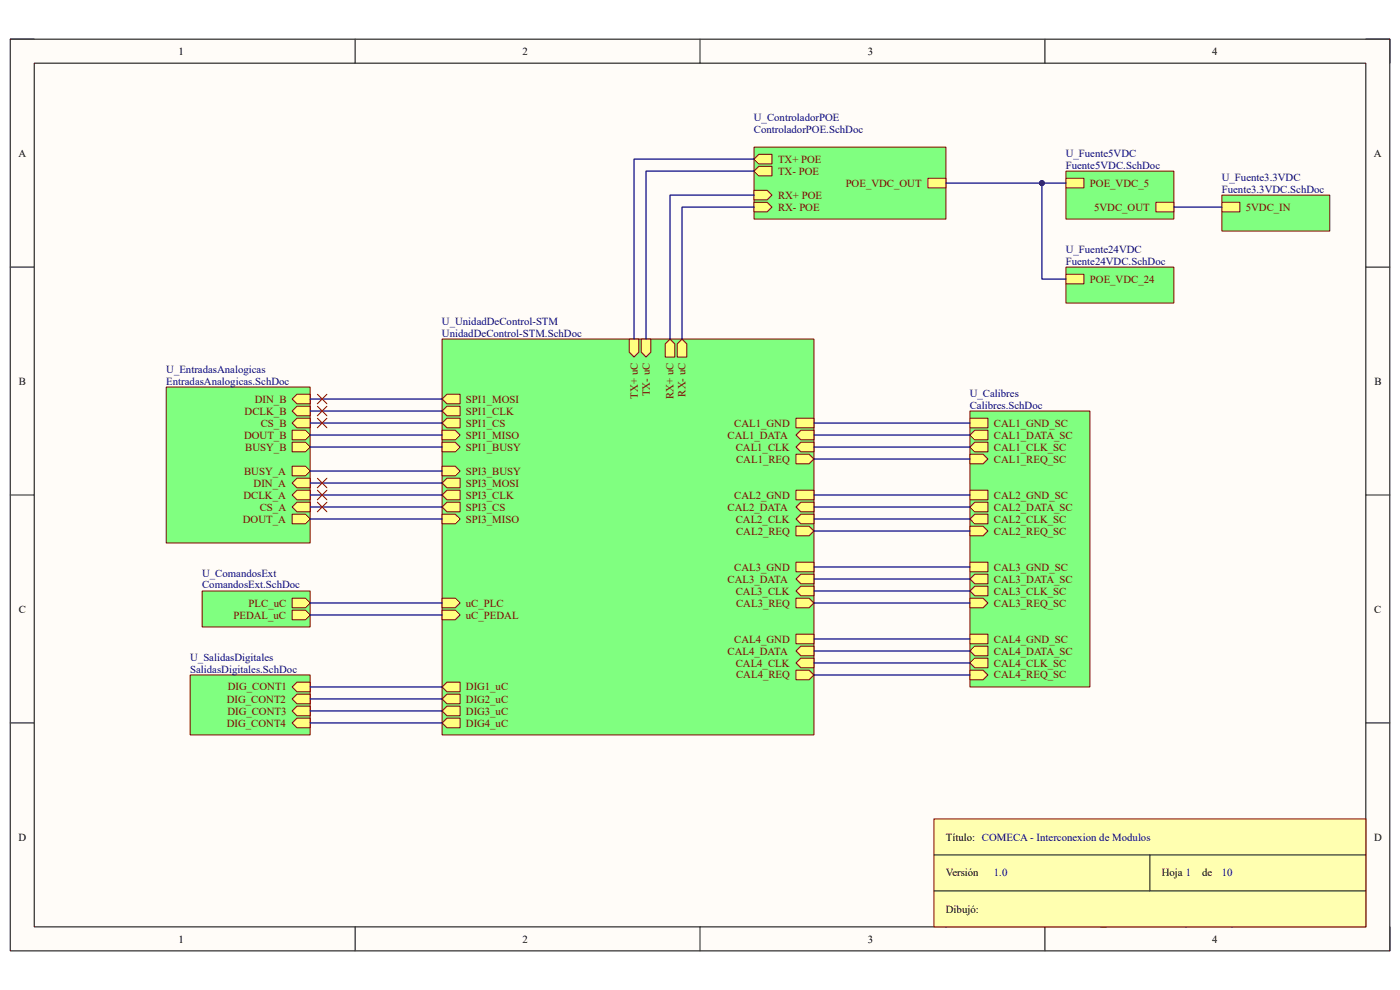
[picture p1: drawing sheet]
<svg xmlns="http://www.w3.org/2000/svg" width="297mm" height="210mm" viewBox="0 0 297 210" stroke-linecap="round" stroke-linejoin="round" font-family="sans-serif">
<path d="M2.2 8.3h292.7v193.4h-292.7z" fill-rule="evenodd" fill="#fffcf8"/>
<path d="M2.2 8.3h292.7v193.4h-292.7z" fill="none" stroke="#000" stroke-width=".21"/>
<path d="M7.3 13.4h282.5v183.2h-282.5z" fill-rule="evenodd" fill="#fffcf8"/>
<g fill="none" stroke="#000" stroke-width=".21">
<path d="M2.2 8.3h5.1M7.3 13.4h282.5v183.2h-282.5zM75.3 8.3v5.1M148.5 8.3v5.1M221.7 8.3v5.1M289.8 8.3h5.1v5.1M2.2 56.7h5.1M289.8 56.7h5.1M2.2 105h5.1M289.8 105h5.1M2.2 153.4h5.1M289.8 153.4h5.1"/>
<path d="M289.8 176.3h-89.1v20.3M75.3 196.6v5.1M148.5 196.6v5.1M200.7 183.9h89.1M200.7 191.5h89.1M200.7 194.1h89.1M213.4 183.9v7.6M221.7 196.6v5.1M251.6 191.5v5.1M264.3 183.9v7.6M294.9 196.6v5.1"/>
</g>
<path d="M198.1 173.7h91.7v22.9h-91.7z" fill-rule="evenodd" fill="#ffffb0"/>
<path d="M198.1 173.7h91.7v22.9h-91.7z" fill="none" stroke="#800000" stroke-width=".21"/>
<path d="M198.1 181.4h91.7M198.1 189h91.7M243.9 181.4v7.6" fill="none" stroke="#000" stroke-width=".21"/>
<path d="M160 31.2h40.7v15.3h-40.7z" fill-rule="evenodd" fill="#80ff80"/>
<path d="M160 31.2h40.7v15.3h-40.7z" fill="none" stroke="#800000" stroke-width=".21"/>
<path d="M196.9 37.8h3.8v2.1h-3.8z" fill-rule="evenodd" fill="#ffff80"/>
<path d="M196.9 37.8h3.8v2.1h-3.8z" fill="none" stroke="#800000" stroke-width=".21"/>
<path d="M161 32.7h2.8v2.1h-2.8l-1-1z" fill-rule="evenodd" fill="#ffff80"/>
<path d="M161 32.7h2.8v2.1h-2.8l-1-1z" fill="none" stroke="#800000" stroke-width=".21"/>
<path d="M161 35.3h2.8v2h-2.8l-1-1z" fill-rule="evenodd" fill="#ffff80"/>
<path d="M161 35.3h2.8v2h-2.8l-1-1z" fill="none" stroke="#800000" stroke-width=".21"/>
<path d="M160 40.4h2.8l1 1-1 1h-2.8z" fill-rule="evenodd" fill="#ffff80"/>
<path d="M160 40.4h2.8l1 1-1 1h-2.8z" fill="none" stroke="#800000" stroke-width=".21"/>
<path d="M160 42.9h2.8l1 1-1 1h-2.8z" fill-rule="evenodd" fill="#ffff80"/>
<path d="M160 42.9h2.8l1 1-1 1h-2.8z" fill="none" stroke="#800000" stroke-width=".21"/>
<path d="M226.1 36.3h22.9v10.2h-22.9z" fill-rule="evenodd" fill="#80ff80"/>
<path d="M226.1 36.3h22.9v10.2h-22.9z" fill="none" stroke="#800000" stroke-width=".21"/>
<path d="M226.1 37.8h3.9v2.1h-3.9z" fill-rule="evenodd" fill="#ffff80"/>
<path d="M226.1 37.8h3.9v2.1h-3.9z" fill="none" stroke="#800000" stroke-width=".21"/>
<path d="M245.2 42.9h3.8v2h-3.8z" fill-rule="evenodd" fill="#ffff80"/>
<path d="M245.2 42.9h3.8v2h-3.8z" fill="none" stroke="#800000" stroke-width=".21"/>
<path d="M226.1 56.7h22.9v7.6h-22.9z" fill-rule="evenodd" fill="#80ff80"/>
<path d="M226.1 56.7h22.9v7.6h-22.9z" fill="none" stroke="#800000" stroke-width=".21"/>
<path d="M226.1 58.2h3.9v2h-3.9z" fill-rule="evenodd" fill="#ffff80"/>
<path d="M226.1 58.2h3.9v2h-3.9z" fill="none" stroke="#800000" stroke-width=".21"/>
<path d="M259.2 41.4h22.9v7.6h-22.9z" fill-rule="evenodd" fill="#80ff80"/>
<path d="M259.2 41.4h22.9v7.6h-22.9z" fill="none" stroke="#800000" stroke-width=".21"/>
<path d="M259.2 42.9h3.8v2h-3.8z" fill-rule="evenodd" fill="#ffff80"/>
<path d="M259.2 42.9h3.8v2h-3.8z" fill="none" stroke="#800000" stroke-width=".21"/>
<path d="M42.9 125.4h22.9v7.6h-22.9z" fill-rule="evenodd" fill="#80ff80"/>
<path d="M42.9 125.4h22.9v7.6h-22.9z" fill="none" stroke="#800000" stroke-width=".21"/>
<path d="M62 126.9h2.8l1 1-1 1h-2.8z" fill-rule="evenodd" fill="#ffff80"/>
<path d="M62 126.9h2.8l1 1-1 1h-2.8z" fill="none" stroke="#800000" stroke-width=".21"/>
<path d="M62 129.4h2.8l1 1.1-1 1h-2.8z" fill-rule="evenodd" fill="#ffff80"/>
<path d="M62 129.4h2.8l1 1.1-1 1h-2.8z" fill="none" stroke="#800000" stroke-width=".21"/>
<path d="M205.8 87.2h25.4v58.5h-25.4z" fill-rule="evenodd" fill="#80ff80"/>
<path d="M205.8 87.2h25.4v58.5h-25.4z" fill="none" stroke="#800000" stroke-width=".21"/>
<path d="M205.8 88.7h3.8v2.1h-3.8z" fill-rule="evenodd" fill="#ffff80"/>
<path d="M205.8 88.7h3.8v2.1h-3.8z" fill="none" stroke="#800000" stroke-width=".21"/>
<path d="M205.8 92.3l1-1h2.8v2h-2.8z" fill-rule="evenodd" fill="#ffff80"/>
<path d="M205.8 92.3l1-1h2.8v2h-2.8z" fill="none" stroke="#800000" stroke-width=".21"/>
<path d="M206.8 93.8h2.8v2.1h-2.8l-1-1.1z" fill-rule="evenodd" fill="#ffff80"/>
<path d="M206.8 93.8h2.8v2.1h-2.8l-1-1.1z" fill="none" stroke="#800000" stroke-width=".21"/>
<path d="M205.8 96.4h2.8l1 1-1 1h-2.8z" fill-rule="evenodd" fill="#ffff80"/>
<path d="M205.8 96.4h2.8l1 1-1 1h-2.8z" fill="none" stroke="#800000" stroke-width=".21"/>
<path d="M205.8 104h3.8v2h-3.8z" fill-rule="evenodd" fill="#ffff80"/>
<path d="M205.8 104h3.8v2h-3.8z" fill="none" stroke="#800000" stroke-width=".21"/>
<path d="M205.8 111.6h2.8l1 1-1 1.1h-2.8z" fill-rule="evenodd" fill="#ffff80"/>
<path d="M205.8 111.6h2.8l1 1-1 1.1h-2.8z" fill="none" stroke="#800000" stroke-width=".21"/>
<path d="M205.8 110.1l1-1h2.8v2h-2.8z" fill-rule="evenodd" fill="#ffff80"/>
<path d="M205.8 110.1l1-1h2.8v2h-2.8z" fill="none" stroke="#800000" stroke-width=".21"/>
<path d="M205.8 107.6l1-1.1h2.8v2.1h-2.8z" fill-rule="evenodd" fill="#ffff80"/>
<path d="M205.8 107.6l1-1.1h2.8v2.1h-2.8z" fill="none" stroke="#800000" stroke-width=".21"/>
<path d="M205.8 134.5h3.8v2.1h-3.8z" fill-rule="evenodd" fill="#ffff80"/>
<path d="M205.8 134.5h3.8v2.1h-3.8z" fill="none" stroke="#800000" stroke-width=".21"/>
<path d="M206.8 137.1h2.8v2h-2.8l-1-1z" fill-rule="evenodd" fill="#ffff80"/>
<path d="M206.8 137.1h2.8v2h-2.8l-1-1z" fill="none" stroke="#800000" stroke-width=".21"/>
<path d="M205.8 140.6l1-1h2.8v2.1h-2.8z" fill-rule="evenodd" fill="#ffff80"/>
<path d="M205.8 140.6l1-1h2.8v2.1h-2.8z" fill="none" stroke="#800000" stroke-width=".21"/>
<path d="M205.8 142.2h2.8l1 1-1 1h-2.8z" fill-rule="evenodd" fill="#ffff80"/>
<path d="M205.8 142.2h2.8l1 1-1 1h-2.8z" fill="none" stroke="#800000" stroke-width=".21"/>
<path d="M205.8 119.3h3.8v2h-3.8z" fill-rule="evenodd" fill="#ffff80"/>
<path d="M205.8 119.3h3.8v2h-3.8z" fill="none" stroke="#800000" stroke-width=".21"/>
<path d="M205.8 122.8l1-1h2.8v2h-2.8z" fill-rule="evenodd" fill="#ffff80"/>
<path d="M205.8 122.8l1-1h2.8v2h-2.8z" fill="none" stroke="#800000" stroke-width=".21"/>
<path d="M205.8 125.4l1-1h2.8v2h-2.8z" fill-rule="evenodd" fill="#ffff80"/>
<path d="M205.8 125.4l1-1h2.8v2h-2.8z" fill="none" stroke="#800000" stroke-width=".21"/>
<path d="M205.8 126.9h2.8l1 1-1 1h-2.8z" fill-rule="evenodd" fill="#ffff80"/>
<path d="M205.8 126.9h2.8l1 1-1 1h-2.8z" fill="none" stroke="#800000" stroke-width=".21"/>
<path d="M35.3 82.1h30.5v33.1h-30.5z" fill-rule="evenodd" fill="#80ff80"/>
<path d="M35.3 82.1h30.5v33.1h-30.5z" fill="none" stroke="#800000" stroke-width=".21"/>
<path d="M62 109.1h2.8l1 1-1 1h-2.8z" fill-rule="evenodd" fill="#ffff80"/>
<path d="M62 109.1h2.8l1 1-1 1h-2.8z" fill="none" stroke="#800000" stroke-width=".21"/>
<path d="M62 105l1-1h2.8v2h-2.8z" fill-rule="evenodd" fill="#ffff80"/>
<path d="M62 105l1-1h2.8v2h-2.8z" fill="none" stroke="#800000" stroke-width=".21"/>
<path d="M62 107.6l1-1.1h2.8v2.1h-2.8z" fill-rule="evenodd" fill="#ffff80"/>
<path d="M62 107.6l1-1.1h2.8v2.1h-2.8z" fill="none" stroke="#800000" stroke-width=".21"/>
<path d="M62 102.5l1-1.1h2.8v2.1h-2.8z" fill-rule="evenodd" fill="#ffff80"/>
<path d="M62 102.5l1-1.1h2.8v2.1h-2.8z" fill="none" stroke="#800000" stroke-width=".21"/>
<path d="M62 91.3h2.8l1 1-1 1h-2.8z" fill-rule="evenodd" fill="#ffff80"/>
<path d="M62 91.3h2.8l1 1-1 1h-2.8z" fill="none" stroke="#800000" stroke-width=".21"/>
<path d="M62 89.7l1-1h2.8v2.1h-2.8z" fill-rule="evenodd" fill="#ffff80"/>
<path d="M62 89.7l1-1h2.8v2.1h-2.8z" fill="none" stroke="#800000" stroke-width=".21"/>
<path d="M62 87.2l1-1h2.8v2h-2.8z" fill-rule="evenodd" fill="#ffff80"/>
<path d="M62 87.2l1-1h2.8v2h-2.8z" fill="none" stroke="#800000" stroke-width=".21"/>
<path d="M62 84.6l1-1h2.8v2.1h-2.8z" fill-rule="evenodd" fill="#ffff80"/>
<path d="M62 84.6l1-1h2.8v2.1h-2.8z" fill="none" stroke="#800000" stroke-width=".21"/>
<path d="M62 98.9h2.8l1 1-1 1h-2.8z" fill-rule="evenodd" fill="#ffff80"/>
<path d="M62 98.9h2.8l1 1-1 1h-2.8z" fill="none" stroke="#800000" stroke-width=".21"/>
<path d="M62 93.8h2.8l1 1-1 1h-2.8z" fill-rule="evenodd" fill="#ffff80"/>
<path d="M62 93.8h2.8l1 1-1 1h-2.8z" fill="none" stroke="#800000" stroke-width=".21"/>
<path d="M93.8 71.9h78.9v84h-78.9z" fill-rule="evenodd" fill="#80ff80"/>
<path d="M93.8 71.9h78.9v84h-78.9z" fill="none" stroke="#800000" stroke-width=".21"/>
<path d="M136 71.9h2.1v2.8l-1 1-1.1-1z" fill-rule="evenodd" fill="#ffff80"/>
<path d="M136 71.9h2.1v2.8l-1 1-1.1-1z" fill="none" stroke="#800000" stroke-width=".21"/>
<path d="M144.7 71.9l1 1v2.8h-2v-2.8z" fill-rule="evenodd" fill="#ffff80"/>
<path d="M144.7 71.9l1 1v2.8h-2v-2.8z" fill="none" stroke="#800000" stroke-width=".21"/>
<path d="M133.5 71.9h2v2.8l-1 1-1-1z" fill-rule="evenodd" fill="#ffff80"/>
<path d="M133.5 71.9h2v2.8l-1 1-1-1z" fill="none" stroke="#800000" stroke-width=".21"/>
<path d="M142.1 71.9l1.1 1v2.8h-2.1v-2.8z" fill-rule="evenodd" fill="#ffff80"/>
<path d="M142.1 71.9l1.1 1v2.8h-2.1v-2.8z" fill="none" stroke="#800000" stroke-width=".21"/>
<path d="M93.8 87.2l1-1h2.8v2h-2.8z" fill-rule="evenodd" fill="#ffff80"/>
<path d="M93.8 87.2l1-1h2.8v2h-2.8z" fill="none" stroke="#800000" stroke-width=".21"/>
<path d="M93.8 84.7l1-1.1h2.8v2.1h-2.8z" fill-rule="evenodd" fill="#ffff80"/>
<path d="M93.8 84.7l1-1.1h2.8v2.1h-2.8z" fill="none" stroke="#800000" stroke-width=".21"/>
<path d="M93.8 91.3h2.8l1 1-1 1h-2.8z" fill-rule="evenodd" fill="#ffff80"/>
<path d="M93.8 91.3h2.8l1 1-1 1h-2.8z" fill="none" stroke="#800000" stroke-width=".21"/>
<path d="M93.8 89.7l1-1h2.8v2.1h-2.8z" fill-rule="evenodd" fill="#ffff80"/>
<path d="M93.8 89.7l1-1h2.8v2.1h-2.8z" fill="none" stroke="#800000" stroke-width=".21"/>
<path d="M93.8 107.6l1-1.1h2.8v2.1h-2.8z" fill-rule="evenodd" fill="#ffff80"/>
<path d="M93.8 107.6l1-1.1h2.8v2.1h-2.8z" fill="none" stroke="#800000" stroke-width=".21"/>
<path d="M93.8 109.1h2.8l1 1-1 1h-2.8z" fill-rule="evenodd" fill="#ffff80"/>
<path d="M93.8 109.1h2.8l1 1-1 1h-2.8z" fill="none" stroke="#800000" stroke-width=".21"/>
<path d="M93.8 102.5l1-1.1h2.8v2.1h-2.8z" fill-rule="evenodd" fill="#ffff80"/>
<path d="M93.8 102.5l1-1.1h2.8v2.1h-2.8z" fill="none" stroke="#800000" stroke-width=".21"/>
<path d="M93.8 105l1-1h2.8v2h-2.8z" fill-rule="evenodd" fill="#ffff80"/>
<path d="M93.8 105l1-1h2.8v2h-2.8z" fill="none" stroke="#800000" stroke-width=".21"/>
<path d="M168.9 88.7h3.8v2.1h-3.8z" fill-rule="evenodd" fill="#ffff80"/>
<path d="M168.9 88.7h3.8v2.1h-3.8z" fill="none" stroke="#800000" stroke-width=".21"/>
<path d="M169.9 91.3h2.8v2h-2.8l-1-1z" fill-rule="evenodd" fill="#ffff80"/>
<path d="M169.9 91.3h2.8v2h-2.8l-1-1z" fill="none" stroke="#800000" stroke-width=".21"/>
<path d="M169.9 93.8h2.8v2h-2.8l-1-1z" fill-rule="evenodd" fill="#ffff80"/>
<path d="M169.9 93.8h2.8v2h-2.8l-1-1z" fill="none" stroke="#800000" stroke-width=".21"/>
<path d="M168.9 96.4h2.8l1 1-1 1h-2.8z" fill-rule="evenodd" fill="#ffff80"/>
<path d="M168.9 96.4h2.8l1 1-1 1h-2.8z" fill="none" stroke="#800000" stroke-width=".21"/>
<path d="M168.9 111.6h2.8l1 1-1 1.1h-2.8z" fill-rule="evenodd" fill="#ffff80"/>
<path d="M168.9 111.6h2.8l1 1-1 1.1h-2.8z" fill="none" stroke="#800000" stroke-width=".21"/>
<path d="M168.9 110.1l1-1h2.8v2h-2.8z" fill-rule="evenodd" fill="#ffff80"/>
<path d="M168.9 110.1l1-1h2.8v2h-2.8z" fill="none" stroke="#800000" stroke-width=".21"/>
<path d="M168.9 107.6l1-1.1h2.8v2.1h-2.8z" fill-rule="evenodd" fill="#ffff80"/>
<path d="M168.9 107.6l1-1.1h2.8v2.1h-2.8z" fill="none" stroke="#800000" stroke-width=".21"/>
<path d="M168.9 104h3.8v2h-3.8z" fill-rule="evenodd" fill="#ffff80"/>
<path d="M168.9 104h3.8v2h-3.8z" fill="none" stroke="#800000" stroke-width=".21"/>
<path d="M168.9 126.9h2.8l1 1-1 1h-2.8z" fill-rule="evenodd" fill="#ffff80"/>
<path d="M168.9 126.9h2.8l1 1-1 1h-2.8z" fill="none" stroke="#800000" stroke-width=".21"/>
<path d="M168.9 125.4l1-1h2.8v2h-2.8z" fill-rule="evenodd" fill="#ffff80"/>
<path d="M168.9 125.4l1-1h2.8v2h-2.8z" fill="none" stroke="#800000" stroke-width=".21"/>
<path d="M168.9 122.8l1-1h2.8v2h-2.8z" fill-rule="evenodd" fill="#ffff80"/>
<path d="M168.9 122.8l1-1h2.8v2h-2.8z" fill="none" stroke="#800000" stroke-width=".21"/>
<path d="M168.9 119.3h3.8v2h-3.8z" fill-rule="evenodd" fill="#ffff80"/>
<path d="M168.9 119.3h3.8v2h-3.8z" fill="none" stroke="#800000" stroke-width=".21"/>
<path d="M168.9 142.2h2.8l1 1-1 1h-2.8z" fill-rule="evenodd" fill="#ffff80"/>
<path d="M168.9 142.2h2.8l1 1-1 1h-2.8z" fill="none" stroke="#800000" stroke-width=".21"/>
<path d="M169.9 139.6h2.8v2.1h-2.8l-1-1.1z" fill-rule="evenodd" fill="#ffff80"/>
<path d="M169.9 139.6h2.8v2.1h-2.8l-1-1.1z" fill="none" stroke="#800000" stroke-width=".21"/>
<path d="M169.9 137.1h2.8v2h-2.8l-1-1z" fill-rule="evenodd" fill="#ffff80"/>
<path d="M169.9 137.1h2.8v2h-2.8l-1-1z" fill="none" stroke="#800000" stroke-width=".21"/>
<path d="M168.9 134.5h3.8v2.1h-3.8z" fill-rule="evenodd" fill="#ffff80"/>
<path d="M168.9 134.5h3.8v2.1h-3.8z" fill="none" stroke="#800000" stroke-width=".21"/>
<path d="M94.8 144.7h2.8v2h-2.8l-1-1z" fill-rule="evenodd" fill="#ffff80"/>
<path d="M94.8 144.7h2.8v2h-2.8l-1-1z" fill="none" stroke="#800000" stroke-width=".21"/>
<path d="M93.8 148.3l1-1h2.8v2h-2.8z" fill-rule="evenodd" fill="#ffff80"/>
<path d="M93.8 148.3l1-1h2.8v2h-2.8z" fill="none" stroke="#800000" stroke-width=".21"/>
<path d="M93.8 150.8l1-1h2.8v2h-2.8z" fill-rule="evenodd" fill="#ffff80"/>
<path d="M93.8 150.8l1-1h2.8v2h-2.8z" fill="none" stroke="#800000" stroke-width=".21"/>
<path d="M93.8 153.4l1-1.1h2.8v2.1h-2.8z" fill-rule="evenodd" fill="#ffff80"/>
<path d="M93.8 153.4l1-1.1h2.8v2.1h-2.8z" fill="none" stroke="#800000" stroke-width=".21"/>
<path d="M93.8 126.9h2.8l1 1-1 1h-2.8z" fill-rule="evenodd" fill="#ffff80"/>
<path d="M93.8 126.9h2.8l1 1-1 1h-2.8z" fill="none" stroke="#800000" stroke-width=".21"/>
<path d="M93.8 129.4h2.8l1 1.1-1 1h-2.8z" fill-rule="evenodd" fill="#ffff80"/>
<path d="M93.8 129.4h2.8l1 1.1-1 1h-2.8z" fill="none" stroke="#800000" stroke-width=".21"/>
<path d="M93.8 98.9h2.8l1 1-1 1h-2.8z" fill-rule="evenodd" fill="#ffff80"/>
<path d="M93.8 98.9h2.8l1 1-1 1h-2.8z" fill="none" stroke="#800000" stroke-width=".21"/>
<path d="M93.8 93.8h2.8l1 1-1 1h-2.8z" fill-rule="evenodd" fill="#ffff80"/>
<path d="M93.8 93.8h2.8l1 1-1 1h-2.8z" fill="none" stroke="#800000" stroke-width=".21"/>
<path d="M40.3 143.2h25.5v12.7h-25.5z" fill-rule="evenodd" fill="#80ff80"/>
<path d="M40.3 143.2h25.5v12.7h-25.5z" fill="none" stroke="#800000" stroke-width=".21"/>
<path d="M62 145.7l1-1h2.8v2h-2.8z" fill-rule="evenodd" fill="#ffff80"/>
<path d="M62 145.7l1-1h2.8v2h-2.8z" fill="none" stroke="#800000" stroke-width=".21"/>
<path d="M62 148.3l1-1h2.8v2h-2.8z" fill-rule="evenodd" fill="#ffff80"/>
<path d="M62 148.3l1-1h2.8v2h-2.8z" fill="none" stroke="#800000" stroke-width=".21"/>
<path d="M62 150.8l1-1h2.8v2h-2.8z" fill-rule="evenodd" fill="#ffff80"/>
<path d="M62 150.8l1-1h2.8v2h-2.8z" fill="none" stroke="#800000" stroke-width=".21"/>
<path d="M62 153.4l1-1.1h2.8v2.1h-2.8z" fill-rule="evenodd" fill="#ffff80"/>
<path d="M62 153.4l1-1.1h2.8v2.1h-2.8z" fill="none" stroke="#800000" stroke-width=".21"/>
<path d="M200.7 38.8h25.4M249 43.9h10.2" fill="none" stroke="#000080" stroke-width=".25"/>
<circle cx="221" cy="38.8" r=".51" fill="#000080"/>
<circle cx="221" cy="38.8" r=".51" fill="none" stroke="#000080" stroke-width=".21"/>
<path d="M221 38.8v20.4h5.1" fill="none" stroke="#000080" stroke-width=".25"/>
<circle cx="221" cy="38.8" r=".51" fill="#000080"/>
<circle cx="221" cy="38.8" r=".51" fill="none" stroke="#000080" stroke-width=".21"/>
<g fill="none" stroke="#000080" stroke-width=".25">
<path d="M160 33.8h-25.5v38.1M160 36.3h-22.9v35.6M160 41.4h-17.9v30.5M160 43.9h-15.3v28M65.8 89.7h28M65.8 92.3h28M65.8 94.8h28M65.8 84.7h28M65.8 87.2h28M65.8 99.9h28M172.7 89.7h33.1M172.7 92.3h33.1"/>
<path d="M172.7 94.8h33.1M172.7 97.4h33.1M65.8 105h28M65.8 107.6h28M65.8 110.1h28M65.8 102.5h28M172.7 105h33.1M172.7 107.6h33.1M172.7 110.1h33.1M172.7 112.6h33.1M65.8 127.9h28M65.8 130.5h28"/>
<path d="M172.7 120.3h33.1M172.7 122.8h33.1M172.7 125.4h33.1M172.7 127.9h33.1M172.7 135.6h33.1M172.7 138.1h33.1M65.8 145.7h28M65.8 148.3h28M65.8 150.8h28M65.8 153.4h28M172.7 140.6h33.1M172.7 143.2h33.1"/>
</g>
<path d="M67.3 88.7l2.1 2.1M67.3 86.2l2.1 2M67.3 83.6l2.1 2.1M69.4 88.7l-2.1 2.1M69.4 86.2l-2.1 2M69.4 83.6l-2.1 2.1M67.3 106.5l2.1 2.1M67.3 104l2.1 2M67.3 101.4l2.1 2.1M69.4 106.5l-2.1 2.1M69.4 104l-2.1 2M69.4 101.4l-2.1 2.1" fill="none" stroke="#f00" stroke-width=".21"/>
<g font-size="2.3">
<text x="37.9" y="11.6">1</text>
<text x="110.9" y="11.6">2</text>
<text x="184.1" y="11.6">3</text>
<text x="257.2" y="11.6">4</text>
<text x="3.9" y="33.2">A</text>
<text x="291.5" y="33.2">A</text>
<text x="4" y="81.6">B</text>
<text x="291.6" y="81.6">B</text>
<text x="4" y="130">C</text>
<text x="291.5" y="130">C</text>
<text x="3.9" y="178.3">D</text>
<text x="200.7" y="178.3">Título: COMECA - Interconexion de Modulos</text>
<text x="201.9" y="178.3">Title</text>
<text x="291.5" y="178.3">D</text>
<text x="200.7" y="185.9">Versión</text>
<text x="201.9" y="185.9">Size</text>
<text x="246.5" y="185.9">Hoja 1</text>
<text x="255" y="185.9">de</text>
<text x="203.2" y="189.7">A4</text>
<text x="200.7" y="193.6">Dibujó:</text>
<text x="201.9" y="193.6">Date:</text>
<text x="201.9" y="196.1">File:</text>
<text x="213.4" y="196.1">C:\Users\..\COMECA_Main.SchDoc</text>
<text x="252.9" y="196.1">Drawn By:</text>
<text x="37.9" y="199.9">1</text>
<text x="110.9" y="199.9">2</text>
<text x="184.1" y="199.9">3</text>
<text x="257.2" y="199.9">4</text>
</g>
<g font-size="2.3" fill="#000080">
<text x="159.9" y="25.6">U_ControladorPOE</text>
<text x="159.9" y="28.2">ControladorPOE.SchDoc</text>
<text x="226.1" y="33.2">U_Fuente5VDC</text>
<text x="226.1" y="35.8">Fuente5VDC.SchDoc</text>
<text x="259.2" y="38.3">U_Fuente3.3VDC</text>
<text x="259.2" y="40.9">Fuente3.3VDC.SchDoc</text>
<text x="226.1" y="53.6">U_Fuente24VDC</text>
<text x="226.1" y="56.1">Fuente24VDC.SchDoc</text>
<text x="93.8" y="68.9">U_UnidadDeControl-STM</text>
<text x="93.8" y="71.4">UnidadDeControl-STM.SchDoc</text>
<text x="35.3" y="79">U_EntradasAnalogicas</text>
<text x="35.3" y="81.6">EntradasAnalogicas.SchDoc</text>
<text x="205.7" y="84.2">U_Calibres</text>
<text x="205.7" y="86.7">Calibres.SchDoc</text>
<text x="42.9" y="122.3">U_ComandosExt</text>
<text x="42.9" y="124.8">ComandosExt.SchDoc</text>
<text x="40.3" y="140.1">U_SalidasDigitales</text>
<text x="40.3" y="142.7">SalidasDigitales.SchDoc</text>
<text x="210.9" y="185.9">1.0</text>
<text x="259.2" y="185.9">10</text>
</g>
<g font-size="2.3" fill="#800000">
<text x="165.1" y="34.5">TX+ POE</text>
<text x="165.1" y="37">TX- POE</text>
<text x="179.4" y="39.6">POE_VDC_OUT</text>
<text x="231.2" y="39.6">POE_VDC_5</text>
<text x="165.1" y="42.2">RX+ POE</text>
<text x="165.1" y="44.7">RX- POE</text>
<text x="232.1" y="44.7">5VDC_OUT</text>
<text x="264.3" y="44.7">5VDC_IN</text>
<text x="231.2" y="59.9">POE_VDC_24</text>
<text x="51.9" y="88">DCLK_B</text>
<text x="54.1" y="85.4">DIN_B</text>
<text x="98.8" y="88">SPI1_CLK</text>
<text x="98.8" y="85.4">SPI1_MOSI</text>
<text x="135.3" y="84.5" transform="rotate(-90 135.3 84.5)">TX+ uC</text>
<text x="137.8" y="84" transform="rotate(-90 137.8 84)">TX- uC</text>
<text x="142.9" y="84.7" transform="rotate(-90 142.9 84.7)">RX+ uC</text>
<text x="145.5" y="84.2" transform="rotate(-90 145.5 84.2)">RX- uC</text>
<text x="51.8" y="93">DOUT_B</text>
<text x="52" y="95.6">BUSY_B</text>
<text x="55.3" y="90.5">CS_B</text>
<text x="98.8" y="93">SPI1_MISO</text>
<text x="98.8" y="90.5">SPI1_CS</text>
<text x="98.8" y="95.6">SPI1_BUSY</text>
<text x="154.3" y="93">CAL1_DATA</text>
<text x="155.8" y="90.5">CAL1_GND</text>
<text x="156.1" y="95.6">CAL1_CLK</text>
<text x="210.9" y="90.5">CAL1_GND_SC</text>
<text x="210.9" y="93">CAL1_DATA_SC</text>
<text x="210.9" y="95.6">CAL1_CLK_SC</text>
<text x="51.8" y="100.7">BUSY_A</text>
<text x="98.8" y="100.7">SPI3_BUSY</text>
<text x="156.2" y="98.1">CAL1_REQ</text>
<text x="210.9" y="98.1">CAL1_REQ_SC</text>
<text x="51.6" y="105.8">DCLK_A</text>
<text x="53.8" y="103.2">DIN_A</text>
<text x="98.8" y="103.2">SPI3_MOSI</text>
<text x="98.8" y="105.8">SPI3_CLK</text>
<text x="155.8" y="105.8">CAL2_GND</text>
<text x="210.9" y="105.8">CAL2_GND_SC</text>
<text x="51.5" y="110.9">DOUT_A</text>
<text x="55.1" y="108.3">CS_A</text>
<text x="98.8" y="108.3">SPI3_CS</text>
<text x="98.8" y="110.9">SPI3_MISO</text>
<text x="154.3" y="108.3">CAL2_DATA</text>
<text x="156.1" y="110.9">CAL2_CLK</text>
<text x="156.2" y="113.4">CAL2_REQ</text>
<text x="210.9" y="113.4">CAL2_REQ_SC</text>
<text x="210.9" y="110.9">CAL2_CLK_SC</text>
<text x="210.9" y="108.3">CAL2_DATA_SC</text>
<text x="154.3" y="123.6">CAL3_DATA</text>
<text x="155.8" y="121">CAL3_GND</text>
<text x="210.9" y="121">CAL3_GND_SC</text>
<text x="210.9" y="123.6">CAL3_DATA_SC</text>
<text x="49.5" y="131.2">PEDAL_uC</text>
<text x="52.7" y="128.7">PLC_uC</text>
<text x="98.8" y="128.7">uC_PLC</text>
<text x="98.8" y="131.2">uC_PEDAL</text>
<text x="156.1" y="126.2">CAL3_CLK</text>
<text x="156.2" y="128.7">CAL3_REQ</text>
<text x="210.9" y="126.2">CAL3_CLK_SC</text>
<text x="210.9" y="128.7">CAL3_REQ_SC</text>
<text x="155.8" y="136.3">CAL4_GND</text>
<text x="210.9" y="136.3">CAL4_GND_SC</text>
<text x="154.3" y="138.9">CAL4_DATA</text>
<text x="156.1" y="141.4">CAL4_CLK</text>
<text x="156.2" y="143.9">CAL4_REQ</text>
<text x="210.9" y="138.9">CAL4_DATA_SC</text>
<text x="210.9" y="141.4">CAL4_CLK_SC</text>
<text x="210.9" y="143.9">CAL4_REQ_SC</text>
<text x="48.1" y="149.1">DIG_CONT2</text>
<text x="48.3" y="146.5">DIG_CONT1</text>
<text x="98.8" y="146.5">DIG1_uC</text>
<text x="98.8" y="149.1">DIG2_uC</text>
<text x="48.1" y="154.1">DIG_CONT4</text>
<text x="48.3" y="151.6">DIG_CONT3</text>
<text x="98.8" y="151.6">DIG3_uC</text>
<text x="98.8" y="154.1">DIG4_uC</text>
</g>
</svg>
